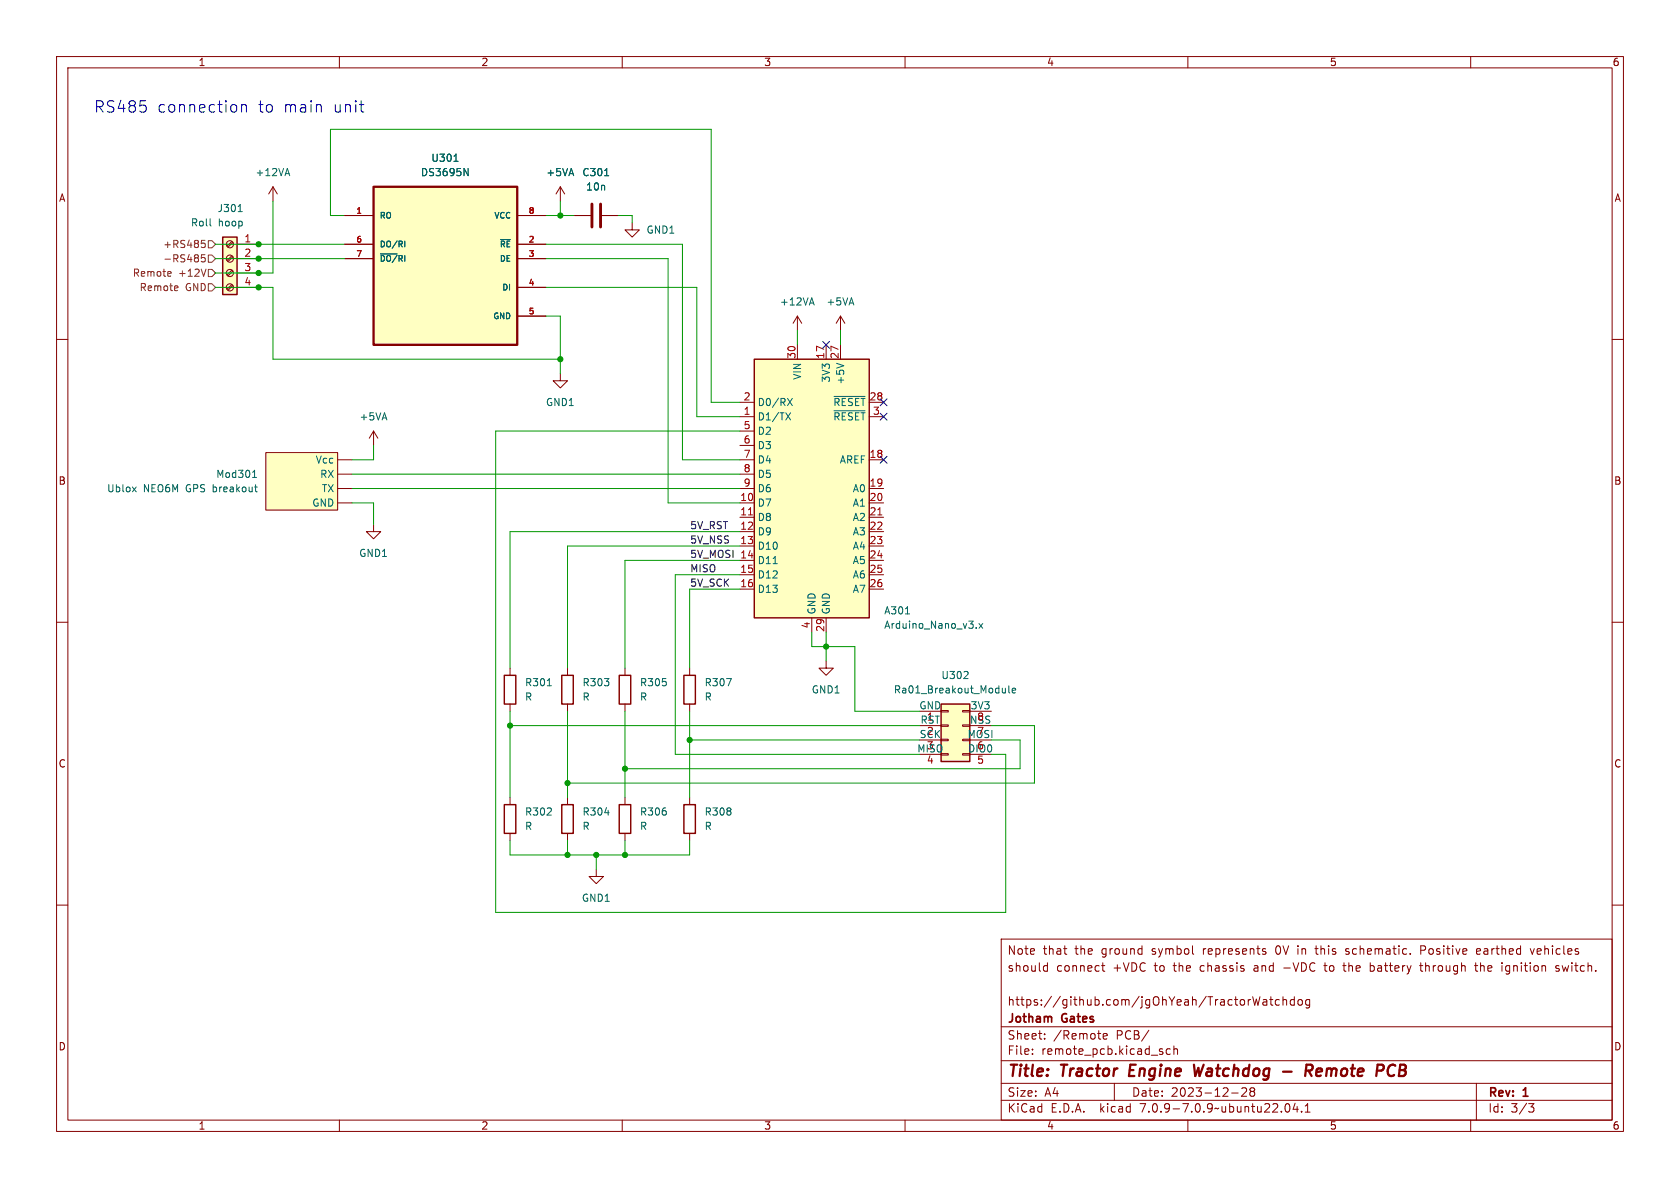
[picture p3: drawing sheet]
<svg xmlns="http://www.w3.org/2000/svg" width="297mm" height="210mm" viewBox="0 0 297 210" stroke-linecap="round" stroke-linejoin="round" font-family="sans-serif">
<g fill="none" stroke="#840000" stroke-width=".18">
<path d="M10 10h277v190h-277zM12 12h273v186h-273zM60 10v2M110 10v2M160 10v2M210 10v2M260 10v2M48.3 33l-.8 1.3M48.3 33v2.6M48.3 33l.7 1.3M61 38.1h5M91.4 38.1h5.1"/>
<path d="M99.1 33l-.8 1.3M99.1 33v2.6M99.1 33l.7 1.3M101.6 38.1h2.8M106.4 38.1h2.8M111.8 39.4v1.2h1.2l-1.2 1.3-1.3-1.3h1.3M10 60h2M41 50.3l-.9 .8M41 47.8l-.9 .8M41 45.2l-.9 .9M41 42.7l-.9 .8M41.2 50.5l-.9 .8"/>
<path d="M41.2 47.9l-.9 .9M41.2 45.4l-.9 .8M41.2 42.8l-.9 .9M41.9 43.2h3.8M41.9 45.7h3.8M41.9 48.3h3.8M41.9 50.8h3.8M61 43.2h5M61 45.7h5M91.4 43.2h5.1M91.4 45.7h5.1M91.4 50.8h5.1"/>
<path d="M91.4 55.9h5.1M141 55.9v2.5M141 55.9l-.8 1.3M141 55.9l.7 1.3M148.6 55.9v2.5M148.6 55.9l-.8 1.3M148.6 55.9l.8 1.3M285 60h2M66 76.2l.8 1.3M66 76.2v2.5M66 76.2l-.7 1.3M99.1 66v1.3h1.2l-1.2 1.3-1.3-1.3h1.3"/>
<path d="M130.8 73.7h2.5M130.8 71.1h2.5M130.8 76.2h2.5M130.8 78.7h2.5M141 61v2.5M146 61v2.5M148.6 61v2.5M153.7 73.7h2.5M153.7 71.1h2.5M47 80h12.7v10.2h-12.7zM59.7 88.9h2.5M59.7 81.3h2.5"/>
<path d="M59.7 86.4h2.5M59.7 83.8h2.5M66 92.7v1.3h-1.2l1.2 1.3 1.3-1.3h-1.3M130.8 88.9h2.5M130.8 91.4h2.5M130.8 94h2.5M130.8 96.5h2.5M130.8 99.1h2.5M130.8 81.3h2.5M130.8 86.4h2.5M130.8 83.8h2.5M153.7 88.9h2.5"/>
<path d="M153.7 91.4h2.5M153.7 94h2.5M153.7 96.5h2.5M153.7 99.1h2.5M153.7 81.3h2.5M153.7 86.4h2.5M10 110h2M90.2 118.1v1.3M100.3 118.1v1.3M110.5 118.1v1.3M121.9 118.1v1.3M130.8 101.6h2.5"/>
<path d="M130.8 104.1h2.5M143.5 109.2v2.6M146 116.8v1.3h1.3l-1.3 1.3-1.2-1.3h1.2M146 109.2v2.6M153.7 101.6h2.5M153.7 104.1h2.5M285 110h2M90.2 124.5v1.2M100.3 124.5v1.2M110.5 124.5v1.2M121.9 124.5v1.2M162.6 125.7h3.8"/>
<path d="M162.6 128.3h3.8M162.6 130.8h3.8M162.6 133.4h3.8M166.4 133.2h1.2v.3h-1.2zM166.4 130.7h1.2v.2h-1.2zM166.4 128.1h1.2v.3h-1.2zM166.4 125.6h1.2v.3h-1.2zM170.2 133.2h1.2v.3h-1.2zM170.2 130.7h1.2v.2h-1.2zM170.2 128.1h1.2v.3h-1.2zM170.2 125.6h1.2v.3h-1.2zM171.4 125.7h3.9"/>
<path d="M171.4 128.3h3.9M171.4 130.8h3.9M171.4 133.4h3.9M10 160h2M90.2 141v1.2M90.2 147.3v1.3M100.3 141v1.2M100.3 147.3v1.3M105.4 153.7v1.2h1.3l-1.3 1.3-1.3-1.3h1.3M110.5 141v1.2M110.5 147.3v1.3M121.9 141v1.2"/>
<path d="M121.9 147.3v1.3M285 160h2M177 166h108v32h-108zM184.7 170.7l.5 .1M185.2 170.2v1.5M185.2 171.6l-.5 .1M188 167.7h.6M188.5 168.7h.1M194.7 170.7h.6M195 170.2v1.3l.3 .2M221.5 176.2l.3 1.5 .3-1.1 .3 1.1 .3-1.5M223.3 176.8h.6l.1 .9"/>
<path d="M223.4 167.7l.3 .1M223.4 168.2l.3 .1 .1 .2-.2 .2h-.3M224 177.1h-.5a.29 .29 0 0 0-.3 .3 .29 .29 0 0 0 .3 .3l.5-.1M224.5 176.7h.5M224.7 176.2v1.3l.3 .2M226.2 176.8l-.5-.1-.2 .3v.4l.1 .2h.6M226.8 176.8l.2-.1 .4 .1 .1 .9M226.8 176.2v1.5M227 171.1h1.1M228.8 176.8l-.4-.1-.3 .3v.4l.1 .2h.6M228.8 176.2v1.5M229.5 176.8l.2-.1 .5 .1v.6l-.1 .2-.4 .1-.2-.1z"/>
<path d="M231.5 176.8l-.4-.1-.3 .3v.4l.2 .2h.5M231.5 176.7v1.2l-.3 .3-.3-.1M232.5 167.7h.5M232.7 167.2v1.3l.2 .2M234 170.7h.6M234.2 170.2v1.3l.3 .2M237.4 170.7h.6M237.6 170.2v1.3l.4 .2M237.9 168.6l.4 .1M238.3 167.7l-.3 .1-.1 .1 .1 .2 .3 .1M242.2 171.6h.6M242.2 170.8h.6"/>
<path d="M242.2 170.2v1.5M251 170.7h.5M251.2 170.2v1.3l.3 .2M251.2 168h.5M251.7 167.2h-.5v1.5M260.7 170.7h.5M260.9 170.2v1.3l.3 .2M261.7 167.9l-.2-.2h-.3l-.2 .2 .1 .7h.6M261.7 168.1l-.7 .1M266.2 172.1l.4 .1M266.7 170.7h-.2l-.3 .3v.6l.5 .1M270.5 167.7l.4 1 .3-1"/>
<path d="M275.6 170.8l-.4-.1-.2 .2 .1 .2 .5 .2v.3h-.6M276.2 170.7l.3 1M60 198v2M110 198v2M160 198v2M177 194.5h108M177 191.5h108M177 187.5h108M177 181.5h108M182.5 186.3v.1M182.5 185.5v.1M184.7 183.6v.1"/>
<path d="M184.7 182.8v.1M195 183.2l.7-.1v-.3l-.5-.1-.2 .2 .1 .7h.6M197 191.5v3M203.1 182.1l-1.3 2M205.5 186v.3M206.9 185.5l-.4-.1-.3 .3v.4l.1 .2h.6M207.5 185.5l.2-.1 .4 .1 .1 .9M207.5 184.9v1.5M210 198v2M217.7 193.2h1.2M220.3 192.4v.5l-.8 .9h.9M221 192.4v.3l.2 .2"/>
<path d="M221.2 192.9l-.2 .3v.3l.2 .3 .5-.1 .1-.2-.1-.4-.2-.2M221.2 192.9h.3M221.7 192.4l.1 .3-.3 .2M227.3 195.2l.2-.1a.81 .81 0 0 1 .6 .6 .81 .81 0 0 1-.3 .8l-.1 .1a.81 .81 0 0 1-.4-1.4zM229 195l-.4 1.1h.9M229.3 195.6v1M230.1 196.5v.1M230.7 196.6h.9M230.7 195.5l.5-.4v1.5M260 198v2M261 191.5v6.5M270.2 195.1h1l-.5 .6 .4 .1 .1 .5-.3 .3h-.4"/>
<circle cx="40.6" cy="50.8" r=".63"/>
<circle cx="40.6" cy="43.2" r=".63"/>
<circle cx="40.6" cy="45.7" r=".63"/>
<circle cx="40.6" cy="48.3" r=".63"/>
</g>
<path d="M199.8 188.2l-.2 2h.9M211.1 188.2l.2 2 .6-1.4 .2 1.4 .7-2M226.8 189.4h1.5M230.8 189.3h.8a.55 .55 0 0 0 .5-.5 .55 .55 0 0 0-.4-.6h-.7l-.3 2M231.3 189.3l.6 .9M233.5 188.9l-.6 .1-.2 .9 .2 .3h.4M233.7 189.4l-1 .1M246.7 188.4a.88 .88 0 0 0-1 0 .88 .88 0 0 0-.4 1 .69 .69 0 0 0 .3 .7 .69 .69 0 0 0 .9-.1" fill="none" stroke="#840000" stroke-width=".4"/>
<path d="M39.4 41.9h2.5v10.2h-2.5zM133.3 63.5h20.4v45.7h-20.4zM89.2 119.4h2v5.1h-2zM99.3 119.4h2v5.1h-2zM109.5 119.4h2v5.1h-2zM120.9 119.4h2v5.1h-2zM166.4 124.5h5v10.1h-5zM89.2 142.2h2v5.1h-2zM99.3 142.2h2v5.1h-2zM109.5 142.2h2v5.1h-2zM120.9 142.2h2v5.1h-2z" fill="none" stroke="#840000" stroke-width=".25"/>
<g fill="none" stroke="#006464" stroke-width=".18">
<path d="M37.1 39.8l.2 .1M42.1 37.4h.7M50.5 30.7h.6M50.8 29.8l.4 1.3M80.3 28.5h.7M82 29.8l.8 1.3v-1.3M106.9 31.1h.7M67.3 44.9h2.9M71.6 42.6v1M88.5 42.3h1.7M143.2 53.6h.6M143.5 52.6l.4 1.3"/>
<path d="M138.9 73l.9 1.2M139.2 70.4l.9 1.3M139.8 73l-.9 1.2M140.1 70.4l-.9 1.3M147.4 70.1h5.5M147.4 72.6h5.5M147.9 64.2l1.3 .5M23.4 86.1l.7 .8M24.1 86.1l-.7 .8M44.6 84.4h.8M44.8 83.4l.2-.3v1.3M45 86.1h.5"/>
<path d="M45.2 86.9h.3M136.7 99.6h.7M128.4 120h.9l-.6 1.2M160.1 108.5h.7M170.4 120h.7M171.1 118.8v.4M172.6 110.9v.2M173.1 110.2l.6 .9M173.7 110.2l-.6 .9M96.8 121.2h.7M177.7 121.7v.8M177.7 122.4l-.3 .1"/>
<path d="M178.3 121.2v1.1l.2 .2M178.9 122.1l.7-.1-.1-.3h-.4l-.2 .1 .1 .6h.5M106.9 143.7h.8"/>
</g>
<g fill="#ffffc2" stroke="#ffffc2" stroke-width=".18">
<path d="M133.3 63.5h20.4v45.7h-20.4z"/>
<path d="M39.4 41.9h2.5v10.2h-2.5z"/>
<path d="M47 80h12.7v10.2h-12.7z"/>
<path d="M166.4 124.5h5v10.1h-5z"/>
<path d="M66 33h25.4v28h-25.4z"/>
</g>
<path d="M132.3 91h.7M155.2 91h.7" fill="none" stroke="#a90000" stroke-width=".18"/>
<path d="M104.6 36.1v4M106.2 36.1v4" fill="none" stroke="#840000" stroke-width=".51"/>
<path d="M66 33h25.4v28h-25.4z" fill="none" stroke="#840000" stroke-width=".41"/>
<path d="M30.1 48l.1 .3-.6 .1M30.2 48.8h-.1M31.3 50.5l.2 .3-.6 .2M31.4 51.3l-.1 .1M35.6 43h.5l.2 .2-.1 .5h-.6M35.6 42.5h.6M36.2 45h-.6v.6l.2-.1 .4 .1 .1 .2-.1 .4-.1 .1-.5-.1M36.4 47.6l-.4 1.2M36.8 45.1h.7l.6 .6-.6 .7h-.7zM36.8 47.6h.7l.6 .7-.6 .6h-.7zM36.8 50.2h.7l.6 .6-.6 .6h-.7zM36.8 42.5h.7l.6 .7-.6 .6h-.7z" fill="none" stroke="#725600" stroke-width=".18"/>
<path d="M42.7 18.5v1.3M42.7 18.7a.5 .5 0 0 1 .9 .1v1" fill="none" stroke="#0000c2" stroke-width=".18"/>
<g fill="none" stroke="#009600" stroke-width=".18">
<path d="M48.3 35.6v12.7h-10.2M61 38.1h-2.6v-15.2h67.3v48.2h5.1M96.5 38.1h5.1M99.1 35.6v2.5M109.2 38.1h2.6v1.3M38.1 45.7h22.9M38.1 43.2h22.9M38.1 50.8h10.2v12.7h50.8M96.5 45.7h21.6v43.2h12.7M96.5 50.8h26.7v22.9h7.6M96.5 43.2h24.1v38.1h10.2M96.5 55.9h2.6v10.1"/>
<path d="M141 58.4v2.6M148.6 58.4v2.6M66 78.7v2.6h-3.8M130.8 76.2h-43.2v85.1h90.2v-27.9h-2.5M62.2 86.4h68.6M62.2 88.9h3.8v3.8M62.2 83.8h68.6M130.8 99.1h-20.3v19M130.8 94h-40.6v24.1M130.8 96.5h-30.5v21.6M130.8 104.1h-8.9v14M130.8 101.6h-11.4v31.8h43.2"/>
<path d="M143.5 111.8v2.5h7.6v11.4h11.5M146 111.8v5M90.2 125.7v15.3M90.2 128.3h72.4M100.3 125.7v15.3M110.5 125.7v15.3M121.9 125.7v15.3M121.9 130.8h40.7M175.3 128.3h7.6v10.1h-82.6M175.3 130.8h5v5.1h-69.8M90.2 148.6v2.5h31.7v-2.5M100.3 148.6v2.5"/>
<path d="M105.4 151.1v2.6M110.5 148.6v2.5"/>
</g>
<path d="M145.4 60.4l1.3 1.2M146.7 60.4l-1.3 1.2M155.6 73.1l1.2 1.2M155.6 70.5l1.2 1.2M156.8 73.1l-1.2 1.2M156.8 70.5l-1.2 1.2M155.6 80.7l1.2 1.2M156.8 80.7l-1.2 1.2" fill="none" stroke="#000084" stroke-width=".18"/>
<g fill="#009600" stroke="#009600" stroke-width=".18">
<circle cx="99.1" cy="63.5" r=".46"/>
<circle cx="99.1" cy="38.1" r=".46"/>
<circle cx="45.7" cy="48.3" r=".46"/>
<circle cx="45.7" cy="43.2" r=".46"/>
<circle cx="45.7" cy="45.7" r=".46"/>
<circle cx="45.7" cy="50.8" r=".46"/>
<circle cx="110.5" cy="151.1" r=".46"/>
<circle cx="100.3" cy="151.1" r=".46"/>
<circle cx="110.5" cy="135.9" r=".46"/>
<circle cx="100.3" cy="138.4" r=".46"/>
<circle cx="105.4" cy="151.1" r=".46"/>
<circle cx="90.2" cy="128.3" r=".46"/>
<circle cx="146" cy="114.3" r=".46"/>
<circle cx="121.9" cy="130.8" r=".46"/>
</g>
<g font-size="2.8" fill="#0000c2">
<text x="16.5" y="20.1">RS485</text>
<text x="27.7" y="20.1">connection</text>
<text x="45.6" y="20.1">to</text>
<text x="50.1" y="20.1">main</text>
<text x="58.9" y="20.1">unit</text>
</g>
<g font-size="2.8" fill="#840000">
<text x="178" y="190.9">Title:</text>
<text x="187.7" y="190.9">Tractor</text>
<text x="200.5" y="190.9">Engine</text>
<text x="212.7" y="190.9">Watchdog</text>
<text x="234" y="190.9">Remote</text>
<text x="247.4" y="190.9">PCB</text>
</g>
<g font-size="2.1" fill="#840000">
<text x="178" y="172">should</text>
<text x="178" y="169">Note</text>
<text x="184.4" y="169">that</text>
<text x="186.7" y="172">connect</text>
<text x="190.1" y="169">the</text>
<text x="194.9" y="169">ground</text>
<text x="196.8" y="172">+VDC</text>
<text x="203.9" y="169">symbol</text>
<text x="204.3" y="172">to</text>
<text x="207.8" y="172">the</text>
<text x="212.6" y="172">chassis</text>
<text x="213.1" y="169">represents</text>
<text x="222.2" y="172">and</text>
<text x="226.1" y="169">0V in</text>
<text x="227.6" y="172">-VDC</text>
<text x="233.5" y="169">this</text>
<text x="235" y="172">to</text>
<text x="238.6" y="172">the</text>
<text x="238.9" y="169">schematic.</text>
<text x="243.4" y="172">battery</text>
<text x="252.3" y="169">Positive</text>
<text x="252.4" y="172">through</text>
<text x="262.3" y="172">the</text>
<text x="262.4" y="169">earthed</text>
<text x="267.1" y="172">ignition</text>
<text x="272.1" y="169">vehicles</text>
<text x="276.8" y="172">switch.</text>
<text x="178" y="178">https://github.com/jgOhYeah/TractorWatchdog</text>
<text x="178" y="184">Sheet:</text>
<text x="178" y="181.2">Jotham</text>
<text x="186.2" y="184">/Remote</text>
<text x="187.8" y="181.2">Gates</text>
<text x="197.4" y="184">PCB/</text>
<text x="178" y="186.7">File:</text>
<text x="184.1" y="186.7">remote_pcb.kicad_sch</text>
<text x="178" y="196.9">KiCad</text>
<text x="178" y="194.1">Size:</text>
<text x="184.7" y="194.1">A4</text>
<text x="185.7" y="196.9">E.D.A.</text>
<text x="194.6" y="196.9">kicad</text>
<text x="200" y="194.1">Date:</text>
<text x="201.8" y="196.9">7.0.9-7.0.9~ubuntu22.04.1</text>
<text x="207" y="194.1">2023-12-28</text>
<text x="263" y="194.3">Rev:</text>
<text x="263" y="196.9">Id:</text>
<text x="267.1" y="196.9">3/3</text>
<text x="269.4" y="194.3">1</text>
</g>
<g font-size="1.8" fill="#840000">
<text x="35" y="11.9">1</text>
<text x="85" y="11.9">2</text>
<text x="135" y="11.9">3</text>
<text x="185" y="11.9">4</text>
<text x="235" y="11.9">5</text>
<text x="285" y="11.9">6</text>
<text x="10.3" y="35.9">A</text>
<text x="285.3" y="35.9">A</text>
<text x="10.3" y="85.9">B</text>
<text x="285.3" y="85.9">B</text>
<text x="10.3" y="135.9">C</text>
<text x="285.3" y="135.9">C</text>
<text x="10.3" y="185.9">D</text>
<text x="285.3" y="185.9">D</text>
<text x="35" y="199.9">1</text>
<text x="85" y="199.9">2</text>
<text x="135" y="199.9">3</text>
<text x="185" y="199.9">4</text>
<text x="235" y="199.9">5</text>
<text x="285" y="199.9">6</text>
</g>
<g font-size="1.8" fill="#006464">
<text x="76.2" y="28.8">U301</text>
<text x="45.1" y="31.3">+12VA</text>
<text x="74.3" y="31.3">DS3695N</text>
<text x="96.5" y="31.3">+5VA</text>
<text x="102.9" y="31.3">C301</text>
<text x="103.5" y="33.9">10n</text>
<text x="33.7" y="40.2">Roll</text>
<text x="38.4" y="37.7">J301</text>
<text x="38.6" y="40.2">hoop</text>
<text x="114.2" y="41.5">GND1</text>
<text x="137.8" y="54.2">+12VA</text>
<text x="146" y="54.2">+5VA</text>
<text x="96.4" y="72">GND1</text>
<text x="133.9" y="72">D0/RX</text>
<text x="141.8" y="67.2" transform="rotate(-90 141.8 67.2)">VIN</text>
<text x="146.9" y="67.7" transform="rotate(-90 146.9 67.7)">3V3</text>
<text x="147.2" y="72">~{RESET}</text>
<text x="149.5" y="68.1" transform="rotate(-90 149.5 68.1)">+5V</text>
<text x="63.5" y="74.5">+5VA</text>
<text x="133.9" y="74.5">D1/TX</text>
<text x="133.9" y="77.1">D2</text>
<text x="147.2" y="74.5">~{RESET}</text>
<text x="55.7" y="82.1">Vcc</text>
<text x="133.9" y="79.6">D3</text>
<text x="133.9" y="82.1">D4</text>
<text x="148.4" y="82.1">AREF</text>
<text x="18.8" y="87.2">Ublox</text>
<text x="25.3" y="87.2">NEO6M</text>
<text x="33" y="87.2">GPS breakout</text>
<text x="38.1" y="84.7">Mod301</text>
<text x="55.1" y="89.8">GND</text>
<text x="56.5" y="84.7">RX</text>
<text x="56.8" y="87.2">TX</text>
<text x="133.9" y="89.8">D7</text>
<text x="133.9" y="84.7">D5</text>
<text x="133.9" y="87.2">D6</text>
<text x="150.7" y="87.2">A0</text>
<text x="150.7" y="89.8">A1</text>
<text x="133.9" y="92.3">D8</text>
<text x="133.9" y="94.8">D9</text>
<text x="150.7" y="92.3">A2</text>
<text x="150.7" y="94.8">A3</text>
<text x="63.4" y="98.7">GND1</text>
<text x="133.9" y="97.4">D10</text>
<text x="133.9" y="99.9">D11</text>
<text x="150.7" y="97.4">A4</text>
<text x="150.7" y="99.9">A5</text>
<text x="133.9" y="102.5">D12</text>
<text x="133.9" y="105">D13</text>
<text x="150.7" y="102.5">A6</text>
<text x="150.7" y="105">A7</text>
<text x="144.4" y="108.7" transform="rotate(-90 144.4 108.7)">GND</text>
<text x="146.9" y="108.7" transform="rotate(-90 146.9 108.7)">GND</text>
<text x="156.2" y="108.8">A301</text>
<text x="156.2" y="111.4">Arduino_Nano_v3.x</text>
<text x="92.7" y="121.5">R301</text>
<text x="92.7" y="124.1">R</text>
<text x="102.9" y="121.5">R303</text>
<text x="102.9" y="124.1">R</text>
<text x="113" y="121.5">R305</text>
<text x="113" y="124.1">R</text>
<text x="124.5" y="121.5">R307</text>
<text x="124.5" y="124.1">R</text>
<text x="143.4" y="122.8">GND1</text>
<text x="157.9" y="122.8">Ra01_Breakout_Module</text>
<text x="162.4" y="125.5">GND</text>
<text x="166.3" y="120.2">U302</text>
<text x="171.5" y="125.5">3V3</text>
<text x="162.5" y="130.6">SCK</text>
<text x="162.6" y="128">RST</text>
<text x="163.8" y="127.7">1</text>
<text x="163.8" y="130.3">2</text>
<text x="171" y="130.6">MOSI</text>
<text x="171.4" y="128">NSS</text>
<text x="162.1" y="133.1">MISO</text>
<text x="163.8" y="132.8">3</text>
<text x="171" y="133.1">DIO0</text>
<text x="92.7" y="144.4">R302</text>
<text x="92.7" y="146.9">R</text>
<text x="102.9" y="144.4">R304</text>
<text x="102.9" y="146.9">R</text>
<text x="113" y="144.4">R306</text>
<text x="113" y="146.9">R</text>
<text x="124.5" y="144.4">R308</text>
<text x="124.5" y="146.9">R</text>
<text x="102.8" y="159.6">GND1</text>
</g>
<g font-size="1.8" fill="#725600">
<text x="28.8" y="46.6">-RS485</text>
<text x="28.8" y="44">+RS485</text>
<text x="23.4" y="49.1">Remote</text>
<text x="24.6" y="51.7">Remote</text>
<text x="31.6" y="49.1">+12V</text>
<text x="32.8" y="51.7">GND</text>
</g>
<g font-size="1.8" fill="#a90000">
<text x="43.1" y="42.9">1</text>
<text x="43.1" y="45.5">2</text>
<text x="43.1" y="48">3</text>
<text x="43.1" y="50.5">4</text>
<text x="140.7" y="63.5" transform="rotate(-90 140.7 63.5)">30</text>
<text x="145.8" y="63.5" transform="rotate(-90 145.8 63.5)">17</text>
<text x="148.3" y="63.5" transform="rotate(-90 148.3 63.5)">27</text>
<text x="131.4" y="70.9">2</text>
<text x="153.6" y="70.9">28</text>
<text x="131.4" y="73.4">1</text>
<text x="131.4" y="75.9">5</text>
<text x="154.2" y="73.4">3</text>
<text x="131.4" y="78.5">6</text>
<text x="131.4" y="81">7</text>
<text x="131.4" y="83.6">8</text>
<text x="153.6" y="81">18</text>
<text x="130.8" y="88.6">10</text>
<text x="131.4" y="86.1">9</text>
<text x="153.6" y="86.1">19</text>
<text x="153.6" y="88.6">20</text>
<text x="130.8" y="91.2">11</text>
<text x="130.8" y="93.7">12</text>
<text x="153.6" y="91.2">21</text>
<text x="153.6" y="93.7">22</text>
<text x="130.8" y="96.3">13</text>
<text x="130.8" y="101.3">15</text>
<text x="153.6" y="96.3">23</text>
<text x="153.6" y="98.8">24</text>
<text x="153.6" y="101.3">25</text>
<text x="130.8" y="103.9">16</text>
<text x="153.6" y="103.9">26</text>
<text x="143.3" y="111.2" transform="rotate(-90 143.3 111.2)">4</text>
<text x="145.8" y="111.8" transform="rotate(-90 145.8 111.8)">29</text>
<text x="172.6" y="130.3">7</text>
<text x="172.6" y="127.7">8</text>
<text x="163.8" y="135.3">4</text>
<text x="172.6" y="135.3">5</text>
<text x="172.6" y="132.8">6</text>
</g>
<g font-size="1.8" fill="#0f0f0f">
<text x="121.9" y="93.6">5V_RST</text>
<text x="121.9" y="96.2">5V_NSS</text>
<text x="121.9" y="98.7">5V_MOSI 14</text>
<text x="121.9" y="101.3">MISO</text>
<text x="121.9" y="103.8">5V_SCK</text>
</g>
<g font-size="1.4" fill="#a90000">
<text x="62.9" y="37.8">1</text>
<text x="93.4" y="37.8">8</text>
<text x="62.9" y="42.9">6</text>
<text x="62.9" y="45.5">7</text>
<text x="93.4" y="42.9">2</text>
<text x="93.4" y="45.5">3</text>
<text x="93.4" y="50.5">4</text>
<text x="93.4" y="55.6">5</text>
</g>
<g font-size="1.4" fill="#006464">
<text x="67.1" y="38.8">RO</text>
<text x="87.3" y="38.8">VCC</text>
<text x="67.1" y="43.9">DO/RI</text>
<text x="67.1" y="46.5">~{DO/}RI</text>
<text x="88.2" y="43.9">~{RE}</text>
<text x="88.2" y="46.5">DE</text>
<text x="88.7" y="51.5">DI</text>
<text x="87.1" y="56.6">GND</text>
</g>
</svg>
